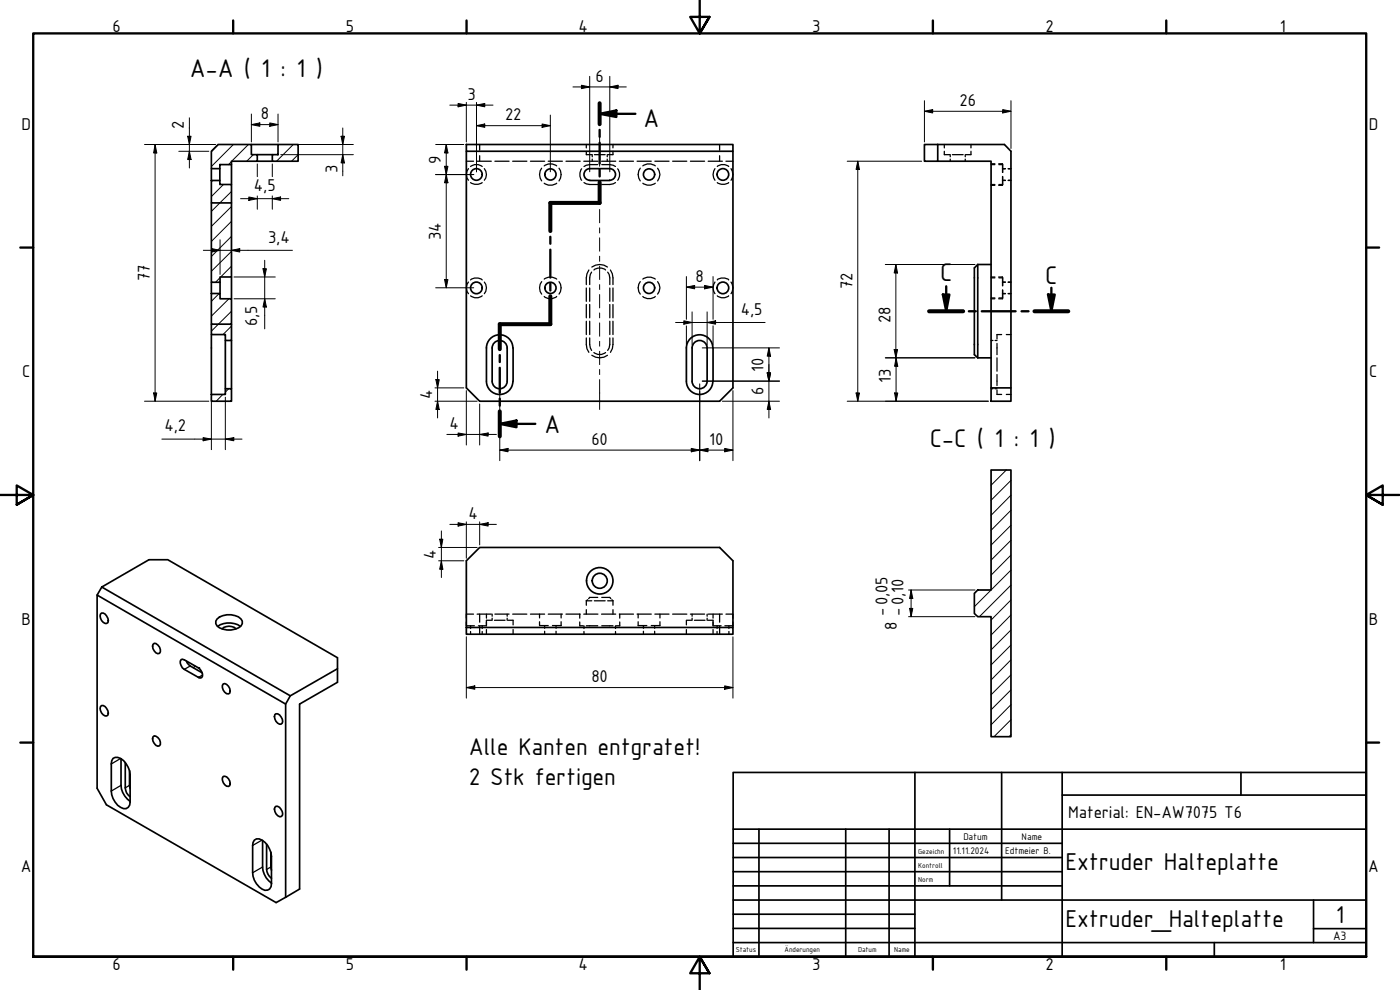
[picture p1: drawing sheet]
<svg xmlns="http://www.w3.org/2000/svg" width="420mm" height="297mm" viewBox="0 0 420 297" stroke-linecap="round" stroke-linejoin="round" font-family="sans-serif">
<!-- layer: Schraffur (ISO) -->
<g fill="none" stroke="#000" stroke-width=".3">
<path d="M63.8 54.2l-.4 .3M65.5 43.4l-2.1 2.1M67.1 55.4l-3.7 3.6M69.5 57.5l-6.1 5.9M69.5 48.5l-.9 .9M70 43.4l-6.6 6.6M74.5 43.4l-5 5M76 46.4l-2 2M83.5 43.4h-.1M88 43.4l-5 5M89.5 46.4l-2 2M69.5 79.9l-3.3 3.2"/>
<path d="M69.5 75.4l-6.1 6M69.5 70.9l-6.1 6M69.5 66.4l-6.1 6M69.5 62l-6.1 5.9M65.8 88.1l-2.4 2.3M66 83.3l-1.3 1.4M68.7 89.6l-5.3 5.3M69.5 97.8l-2.6 2.6M69.5 93.4l-6.1 6M66.9 118.3l-2 2.1M68.6 116.6l-1 1.1M69.5 120.3l-.1 .1"/>
<path d="M297.5 141l-.1 .1M302 141l-4.6 4.6M303.4 157.6l-6 6M303.4 153.1l-6 6M303.4 148.6l-6 6M303.4 144.1l-6 6M303.4 175.6l-9.5 9.4M303.4 171.1l-11 10.9M303.4 166.5l-6 6.1M303.4 162.1l-6 6M303.4 198l-6 6M303.4 193.5l-6 6"/>
<path d="M303.4 189l-6 6M303.4 184.5l-6 6M303.4 180l-6 6M303.4 215.9l-5.1 5.1M303.4 211.4l-6 6.1M303.4 207l-6 6M303.4 202.5l-6 6M303.4 220.5l-.6 .5"/>
</g>
<!-- layer: Verdeckt (ISO) -->
<g fill="none" stroke="#000" stroke-width=".38">
<path d="M140 48.4h2.1M140.6 50.6a2.72 2.72 0 0 0 0 3.5M141.2 50a2.75 2.75 0 0 1 3.5 0M141.2 54.8a3 3 0 0 0 3.5 0M143.2 48.4h4.2M144 43.4v1.7M144 46.7v1.7M145.4 50.6a2.72 2.72 0 0 1 0 3.5M148.5 48.4h4.3M153.9 48.4h4.2M159.2 48.4h4.2M162.6 50.5a3.2 3.2 0 0 0 0 3.8"/>
<path d="M163.3 55a3.1 3.1 0 0 0 3.8 0M163.3 49.8a3.1 3.1 0 0 1 3.8 0M164.5 48.4h4.3M167.8 50.5a3.2 3.2 0 0 1 0 3.8M169.9 48.4h4.2M174.6 50.7a2.94 2.94 0 0 0 0 3.4M175.2 48.4h4.3M175.3 54.8l1.7 .6h2.4M176 43.4v1M176 45.4v1h1.6M177.7 46.4v.6M177.7 47.7v.7"/>
<path d="M178.4 46.4h3.2M179.4 49.4h-2.4l-1.7 .6M180.5 48.4h4.3M180.6 49.4h2.4l1.7 .6M182.2 46.4v.6M182.2 47.7v.7M184 43.4v1M184 45.4v1h-1.6M184.7 54.8l-1.7 .6h-2.4M185.4 50.7a2.68 2.68 0 0 1 0 3.4M185.9 48.4h4.2M191.2 48.4h4.3"/>
<path d="M192.2 50.5a3.2 3.2 0 0 0 0 3.8M192.9 55a3.1 3.1 0 0 0 3.8 0M192.9 49.8a3.1 3.1 0 0 1 3.8 0M196.5 48.4h4.3M197.4 50.5a2.95 2.95 0 0 1 0 3.8M201.9 48.4h4.2M207.2 48.4h4.3M212.5 48.4h4.3M214.6 50.6a2.95 2.95 0 0 0 0 3.5M215.3 50a2.68 2.68 0 0 1 3.4 0M215.3 54.8a2.94 2.94 0 0 0 3.4 0M216 43.4v1.7"/>
<path d="M216 46.7v1.7M217.9 48.4h2.1M219.4 50.6a2.95 2.95 0 0 1 0 3.5M283.4 45.4v1h1.7M283.4 43.4v1M285.2 46.4v.6M285.2 47.7v.7M285.8 46.4h3.3M289.7 46.4v.6M289.7 47.7v.7M291.4 45.4v1h-1.6M291.4 43.4v1"/>
<path d="M297.4 49.4h1.2M297.4 55.4h1.2M297.4 55.6h1.2M297.4 49.1h1.2M299.7 49.1h1.2v2.6M299.8 49.4h1.1v2.3M300.9 53v2.6h-1.2M300.9 50.7h.8M300.9 54.1h.8M300.9 52.9v2.5h-1.1M300.9 50.6h.9M300.9 54.2h.9"/>
<path d="M302.6 50.6h.8M302.6 54.2h.8M302.6 50.7h.8M302.6 54.1h.8M140.6 84.6a2.72 2.72 0 0 0 0 3.5M141.2 84a2.75 2.75 0 0 1 3.5 0M141.2 88.8a2.75 2.75 0 0 0 3.5 0M145.4 84.6a2.72 2.72 0 0 1 0 3.5M162.6 84.5a3.1 3.1 0 0 0 0 3.8M163.3 88.9a2.86 2.86 0 0 0 3.8 0M163.3 83.7a3.1 3.1 0 0 1 3.8 0M167.8 84.5a3.1 3.1 0 0 1 0 3.8"/>
<path d="M176 86.4v4M176 91.4v4M176 96.4v4M176.7 81l-.6 1.2-.1 3.2M177 86.4v4M177 91.4v4M177 96.4v4M177.5 81.6l-.5 1.8v2M177.6 80.1a4 4 0 0 1 4.7 0M178.2 81a2.75 2.75 0 0 1 3.5 0M182.4 81.6l.4 .7 .2 1.1v2M183 86.4v4"/>
<path d="M183 91.4v4M183 96.4v4M183.2 81l.6 1.2 .2 3.2M184 86.4v4M184 91.4v4M184 96.4v4M192.2 84.5a3.1 3.1 0 0 0 0 3.8M192.9 88.9a2.9 2.9 0 0 0 3.8 0M192.9 83.7a3.1 3.1 0 0 1 3.8 0M197.4 84.5a2.86 2.86 0 0 1 0 3.8M214.6 84.6a2.95 2.95 0 0 0 0 3.5M215.3 84a2.68 2.68 0 0 1 3.4 0"/>
<path d="M215.3 88.8a2.68 2.68 0 0 0 3.4 0M219.4 84.6a2.95 2.95 0 0 1 0 3.5M297.4 89.6h1.2M297.4 83.1h1.2M297.4 89.4h1.2M297.4 83.4h1.2M299.7 83.1h1.2v2.6M299.8 83.4h1.1v2.4M300.9 87v2.6h-1.2M300.9 84.7h.8M300.9 88.1h.8M300.9 87v2.4h-1.1"/>
<path d="M300.9 84.6h.9M300.9 88.1h.9M302.6 84.6h.8M302.6 88.1h.8M302.6 84.7h.8M176 101.4l.1 3.2 .6 1.1M177 101.4v2l.5 1.7M177.6 106.6a4 4 0 0 0 4.7 0M178.2 105.8a2.75 2.75 0 0 0 3.5 0M183 101.4v2l-.2 1-.4 .7M184 101.4l-.2 3.2-.6 1.1M297.4 102.2h.6"/>
<path d="M297.4 116.6h.6M298.6 102.2h.6M298.6 116.6h.6M299.2 103v3.4M299.2 107.4v4M299.2 112.4v3.3M299.2 117v1.3h1.4M300.6 100.4h-1.4v1.3M302 118.3h1.4M302 100.4h1.4M176.3 179.9l-.3 .4M179.4 179.2h-2.4l-.3 .4"/>
<path d="M180.6 179.2h2.4l.3 .4M183.6 179.9l.4 .4M140 186.6v1.2h2.4M141.2 187.8v.8M141.2 189.5v.8M142.1 184.3h-2.1v1.2M143.2 184.3h4.2M144 184.3v2.4M144 187.9v2.4M144.7 187.8v.8M144.7 189.5v.8M146 184.3v1.2"/>
<path d="M146 188.9v1.4M147.6 186.1h-1.6v1.7h-2.4M147.7 184.3v.6M147.7 185.5v.6M148.4 186.1h3.2M148.5 184.3h4.3M152.2 184.3v.6M152.2 185.5v.6M152.4 186.1h1.6v1.4M153.9 184.3h4.2M154 188.9v1.4M159.2 184.3h4.2"/>
<path d="M161.9 186.5v1.2h2.6M161.9 184.3v1.1M163.4 187.7v.8M163.4 189.4v.9M164.5 184.3h4.3M166.9 187.7v.8M166.9 189.4v.9M168.4 186.5v1.2h-2.6M168.4 184.3v1.1M169.9 184.3h4.2M174 186.6v1.2h1M174 184.3v1.2"/>
<path d="M175.2 184.3h4.3M175.3 187.8v.8M175.3 189.5v.8M176 180.3v1.3M176 182.9v1.4M176 187.8h3.4M176 180.3h1.6M178.4 180.3h3.2M180.5 184.3h4.3M180.6 187.8h3.4M182.4 180.3h1.6M184 180.3v1.3"/>
<path d="M184 182.9v1.4M184.7 187.8v.8M184.7 189.5v.8M185.9 184.3h4.2M186 186.6v1.2h-1M186 184.3v1.2M191.2 184.3h4.3M191.5 186.5v1.2h2.6M191.5 184.3v1.1M193.1 187.7v.8M193.1 189.4v.9M196.5 187.7v.8"/>
<path d="M196.5 189.4v.9M196.5 184.3h4.3M198.1 186.5v1.2h-2.6M198.1 184.3v1.1M201.9 184.3h4.2M206 188.9v1.4M207.2 184.3h4.3M207.6 186.1h-1.6v1.4M207.7 184.3v.6M207.7 185.5v.6M208.4 186.1h3.2M212.2 184.3v.6"/>
<path d="M212.2 185.5v.6M212.4 186.1h1.6v1.7h2.4M212.5 184.3h4.3M214 184.3v1.2M214 188.9v1.4M215.2 187.8v.8M215.2 189.5v.8M216 184.3v2.4M216 187.9v2.4M217.9 184.3h2.1v1.2M218.8 187.8v.8M218.8 189.5v.8"/>
<path d="M220 186.6v1.2h-2.4"/>
</g>
<g fill="#000">
<circle cx="183" cy="49.4" r=".19"/>
<circle cx="183" cy="55.4" r=".19"/>
</g>
<!-- layer: Sichtbar (ISO) -->
<g fill="none" stroke="#000" stroke-width=".51">
<path d="M63.4 45.4l2.1-2h9.9v3h1.8v2h-7.7v1h-3.5v1.2h-2.6zM63.4 54.2h2.6v1.2h3.5v5.5h-6.1zM63.4 50.6v3.6M66 50.6v3.6M69.5 49.4v6M75.4 43.4h8M77.2 46.4h4.5M77.2 48.4h4.5M83.4 43.4h6.1v5h-7.8v-2h1.7zM140 43.4h80v2h-80zM140 45.4v71l4 4h72l4-4v-71M177 54.2h6"/>
<path d="M183 54.1h.1M183 50.6h.1M183 50.6a1.75 1.75 0 0 1 1.7 1.7 1.75 1.75 0 0 1-1.7 1.8M183 50.6h-6a1.75 1.75 0 0 0-1.7 1.7 1.75 1.75 0 0 0 1.7 1.8M277.4 43.4h4v5h-4zM281.4 48.4h16v68M281.4 43.4h20l2 2v71M63.4 60.9v23.8h2.6v-1.6h3.5v-22.2M293.4 79.4l-1 1v26l1 1M293.4 79.4v28M293.4 79.4h4M63.4 97.3v3.1h4.2v1.8h1.9v-4.9"/>
<path d="M63.4 88.1h2.6v1.5h3.5v7.7h-6.1zM63.4 84.7v3.4M66 84.7v3.4M69.5 83.1v6.5M63.4 118.3h4.2v-1.7h1.9v3.8h-6.1zM63.4 100.4v17.9M67.6 102.2v14.4M69.5 102.2v14.4M146 104.4a4 4 0 0 1 4-4 4 4 0 0 1 3.9 4M146 114.4a4 4 0 0 0 4 3.9 4 4 0 0 0 3.9-3.9M146 104.4v9.9M147.7 104.4a2.25 2.25 0 0 1 2.3-2.2 2.25 2.25 0 0 1 2.2 2.2"/>
<path d="M147.7 104.4v9.9M147.7 114.4a2.25 2.25 0 0 0 2.3 2.2 2.25 2.25 0 0 0 2.2-2.2M152.2 104.4v9.9M154 104.4v9.9M206 104.4a4 4 0 0 1 4-4 4 4 0 0 1 3.9 4M206 114.4a4 4 0 0 0 4 3.9 4 4 0 0 0 3.9-3.9M206 104.4v9.9M207.7 104.4a2.25 2.25 0 0 1 2.3-2.2 2.25 2.25 0 0 1 2.2 2.2M207.7 104.4v9.9M207.7 114.4a2.25 2.25 0 0 0 2.3 2.2 2.25 2.25 0 0 0 2.2-2.2M212.2 104.4v9.9M214 104.4v9.9"/>
<path d="M293.4 107.4h4M297.4 116.4h6v4h-6zM297.4 141h6v80h-6v-36h-4l-1-.9v-6.1l1-1h4zM29.1 178.5v58l2.8 5 51 29.3 2.8-1.6M30.5 176.1l14.2-8.2h5.7l50.9 29.4v7.4l-11.4 6.6v55.4l-4.2 2.5M30.5 176.1l56.6 32.7-1.4 2.5-56.6-32.8zM30.2 184.3l.3-.4a2.28 2.28 0 0 1 1.9 2.9l-.4 .3a2.18 2.18 0 0 1-1.8-2.8zM45.9 193.3l.4-.3a2.08 2.08 0 0 1 1.6 3 1.62 1.62 0 0 1-2-1.4zM54.4 197.9l.3-.1 .6 .2 4.3 2.4a2.4 2.4 0 0 1 .9 2.9l-.4 .1-.5-.2-4.3-2.4a2.4 2.4 0 0 1-.9-2.9zM55.9 198.4l.3 .5 .9 .9 3.5 2.1M65.2 185.7a5.6 5.6 0 0 1 7.1 0 1.65 1.65 0 0 1-.7 2.7 6 6 0 0 1-6.4-.6l-.4-.7v-.7zM65.3 187.9a6 6 0 0 1 6.8 0"/>
<path d="M66.7 188.7a2.99 2.99 0 0 1 4.1 0M140 188.3v2h80v-2h-80v-20l4-4h72l4 4v20M30.2 212l.3-.3a2.28 2.28 0 0 1 1.9 2.9l-.4 .2a2.18 2.18 0 0 1-1.8-2.8zM67 205.2a1.84 1.84 0 0 1 2.1 2.2l-.1 .5-.4 .3a2.08 2.08 0 0 1-1.6-3zM82.5 214.4l.3-.2a2.26 2.26 0 0 1 1.9 2.8l-.4 .3a2.2 2.2 0 0 1-1.8-2.9zM85.7 211.3v57.9M101.3 200.6l-14.2 8.2M33.9 227.6a2.47 2.47 0 0 1 3.2 .6 6.8 6.8 0 0 1 2 4.3v8.2a1.74 1.74 0 0 1-.9 1.7 1.74 1.74 0 0 1-2-.2 6.2 6.2 0 0 1-2.8-4.9v-8.1l.1-.9zM36.3 227.6v8a6.2 6.2 0 0 0 2.8 4.9M37.6 228.8v7.6a3.3 3.3 0 0 0 1.5 2.7M38.9 231.3v4.3l.2 1M45.9 221.1l.4-.3a2.08 2.08 0 0 1 1.6 3 1.62 1.62 0 0 1-2-1.4z"/>
<path d="M67 233a2.04 2.04 0 0 1 2 2.7l-.4 .3a2.08 2.08 0 0 1-1.6-3zM76.3 252.1a2.28 2.28 0 0 1 3.2 .6 6.8 6.8 0 0 1 2 4.3v8.1a1.75 1.75 0 0 1-.9 1.8 1.75 1.75 0 0 1-2-.2 6.2 6.2 0 0 1-2.8-4.8v-8.2zM78.8 252.1v8a6.3 6.3 0 0 0 2.7 4.9M80 253.3v7.5a3.5 3.5 0 0 0 1.5 2.7M81.3 255.7v4.4l.2 1M82.8 241.9a2.26 2.26 0 0 1 1.9 2.8l-.4 .3a2.01 2.01 0 0 1-1.5-3.1z"/>
<circle cx="143" cy="52.3" r="1.75"/>
<circle cx="165.2" cy="52.3" r="1.68"/>
<circle cx="194.8" cy="52.3" r="1.68"/>
<circle cx="216.9" cy="52.3" r="1.75"/>
<circle cx="143" cy="86.4" r="1.75"/>
<circle cx="165.2" cy="86.4" r="1.68"/>
<circle cx="194.8" cy="86.4" r="1.68"/>
<circle cx="216.9" cy="86.4" r="1.75"/>
<circle cx="180" cy="174.3" r="2.25"/>
<circle cx="180" cy="174.3" r="4"/>
</g>
<!-- layer: Sichtbar schmal (ISO) -->
<path d="M57.1 199.8l-1.8 1M58.7 199.9l-.7 .4M60.8 202.6l-1.2 .6M36.2 227.6l-2.8 1.6M36.3 235.6l-2.9 1.7M38.9 235.6l-1.3 .8M78.6 252.1l-2.8 1.6M78.8 260.1l-3 1.8M81.3 260.1l-1.3 .7" fill="none" stroke="#000" stroke-width=".38"/>
<!-- layer: Sichtbar (ISO) -->
<g fill="#000">
<circle cx="59.6" cy="203.2" r=".25"/>
<circle cx="59.6" cy="200.4" r=".25"/>
</g>
<!-- layer: Schnittlinie (ISO) -->
<g fill="none" stroke="#000" stroke-width=".7">
<path d="M180 34.1l5-1v2zM180 31v6.3M180 39v2.1M180 34.1h10.7M180 42.8v6.3M180 50.8v2.1M180 54.7v6.2h-14.8v8.4M165.2 71v2.1M165.2 74.9v8.4M165.2 85.1v2.1M165.2 88.9v8.4h-15.2v7.5M278.8 93.4h10.3"/>
<path d="M283 88.4h1.9l-.9 5zM284 85.9v7.5M290.8 93.4h2.1M294.6 93.4h10.2M306.6 93.4h2.1M310.5 93.4h10.1M314.5 88.4h2l-1 5zM315.5 86.3v7.1M150 106.5v2.1M150 110.3v7.5M150 119.6v2.1M150 127.2l5-1v2z"/>
<path d="M150 123.4v7.5M150 127.2h10.7"/>
</g>
<path d="M180 31v6.3M180 54.7v6.2h-14.8v8.4M165.2 88.9v8.4h-15.2v7.5M278.8 93.4h10.3M310.5 93.4h10.1M150 123.4v7.5" fill="none" stroke="#000" stroke-width="1.2"/>
<g fill="#000">
<path d="M180 34.1l5-1v2z" fill-rule="evenodd"/>
<path d="M283 88.4h1.9l-.9 5z" fill-rule="evenodd"/>
<path d="M314.5 88.4h2l-1 5z" fill-rule="evenodd"/>
<path d="M150 127.2l5-1v2z" fill-rule="evenodd"/>
</g>
<!-- layer: Rahmen (ISO) -->
<g fill="none" stroke="#000" stroke-width=".7">
<path d="M70 6.1v3.9M140 6.1v3.9M210 0v10l-2.9-4.9h5.8l-2.9 4.9 2.9-4.9M280 6.1v3.9M350 6.1v3.9M6.1 74.3h3.9M410 74.3h3.9M0 148.5h10l-5-2.8v5.7l5-2.9-5 2.9M420 148.5h-10l5-2.8v5.7l-5-2.9 5 2.9M6.1 222.8h3.9M410 222.8h3.9M10 287.1v-277.1h400v277.1h-400h400"/>
<path d="M70 287.1v3.8M140 287.1v3.8M212.9 292l-2.9-4.9 2.9 4.9h-5.8l2.9-4.9v9.9M280 287.1v3.8M350 287.1v3.8"/>
</g>
<!-- layer: Titel (ISO) -->
<g fill="none" stroke="#000" stroke-width=".51">
<path d="M220 231.8h190v55.3h-190zM274.6 231.8v55.3M300.6 231.8v38.3M318.8 238.6h91.2M318.8 231.8v55.3M372.4 231.8v6.8M220 253h98.8M220 257.3h98.8M220 248.8h190M227.8 248.8v38.3M253.8 248.8v38.3M266.8 248.8v38.3"/>
<path d="M285 248.8v17M220 261.5h98.8M220 265.8h98.8M220 270.1h190M220 274.3h54.6M220 278.6h54.6M394.2 278.6h15.8M394.2 270.1v12.7M220 282.8h190M364.4 282.8v4.3"/>
</g>
<g fill="none" stroke="#000" stroke-width=".3">
<path d="M56.8 35.4v15M75.4 37.4l2.6-.5v1zM75.4 37.4h8M75.4 34.2v8.4M81 36.9l2.4 .5-2.4 .5zM83.4 34.2v8.4M102.9 38.4v14.4M135 31.5h13M137.5 31l2.5 .5-2.5 .6zM140 30.7v11.9M143 37.7l2.5-.5v1zM143 31.5l2.5-.5v1.1z"/>
<path d="M143 37.7h22.2M143 30.7v20.8M162.7 37.2l2.5 .5-2.5 .5zM165.2 34.5v17M172 26.1h16M174.5 25.6l2.5 .5-2.5 .5zM177 22.9v28.6M183 26.1l2.5-.5v1zM183 22.9v28.6M277.4 33.4l2.5-.5v1zM277.4 33.4h26M277.4 30.2v12.4"/>
<path d="M300.9 32.9l2.5 .5-2.5 .5zM303.4 30.2v14.4M43.4 43.4h21.2M46.5 43.4l.6 2.5h-1zM46.5 43.4v77M53.7 45.4h9M56.3 40.9h1l-.5 2.5zM56.8 45.4l.5 2.5h-1zM72.2 59.6h14.5M74.7 59.1l2.5 .5-2.5 .5zM77.2 49.2v3.8M77.2 58.8v4"/>
<path d="M81.7 59.6l2.5-.5v1zM81.7 49.2v3.8M81.7 58.8v4M84.3 46.4h21.7M84.3 43.4h21.7M102.4 40.9h1l-.5 2.5zM102.9 46.4l.5 2.5h-1zM130.7 43.4h8.5M130.7 52.4h11.5M133.4 49.9h1l-.5 2.5zM133.9 52.4l.5 2.4h-1zM133.9 43.4l.5 2.5h-1z"/>
<path d="M133.9 43.4v42.9M254.3 48.4h22.3M257.4 48.4l.5 2.4h-1zM257.4 48.4v72M61 75.1h26.8M63.6 74.6l2.4 .5-2.4 .5zM66 71.9v10.4M69.5 75.1l2.4-.5v1zM69.5 71.9v10.4M79.4 78.1v20.6M265.7 79.4h26.9M268.9 79.4l.5 2.5h-1z"/>
<path d="M268.9 79.4v28M70.2 89.6h12.4M70.2 83.1h12.4M78.9 80.6h1l-.5 2.5zM79.4 89.6l.5 2.5h-1zM130.7 86.3h11.5M133.4 83.9h1l-.5 2.4zM202.8 96.8h26.8M205.2 96.3l2.5 .5-2.5 .5zM206 86.2l2.5-.6v1.1zM206 86.2h8M206 83v12.8"/>
<path d="M206 97.8v5.8M207.7 93.6v10M211.5 85.6l2.5 .6-2.5 .5zM212.2 96.8l2.6-.5v1zM212.2 93.6v10M214 83v12.8M214 97.8v5.8M46.1 117.9h1l-.6 2.5zM63.4 119.2v15.7M67.6 119.2v15.7M130.6 116.4h8.6M130.8 113.9h1l-.5 2.5z"/>
<path d="M131.3 111.4v14M140 117.2v16.3M150 117.5v20.7M210 115.2v23M210.8 114.3h23.1M210.8 104.4h23.1M220 117.2v21M230.3 111.9h1l-.5 2.4zM230.8 104.4l.5 2.5h-1zM230.8 104.4v21M256.9 117.9h1l-.5 2.5zM265.7 107.4h26.9"/>
<path d="M268.4 104.9h1l-.5 2.5zM268.5 117.9h.9l-.5 2.5zM268.9 107.4l.5 2.5h-.9zM268.9 107.4v13M43.4 120.4h19.3M48.6 131.7h24M61 131.3l2.4 .4-2.4 .6zM67.6 131.7l2.6-.4v1zM130.6 120.4h12.6M131.3 120.4l.5 2.5h-1zM134.1 130.4h14.9M137.5 129.9l2.5 .5-2.5 .5z"/>
<path d="M144 130.4l2.5-.5v1zM144 121.2v12.3M150 135.1l2.5-.6v1.1zM150 135.1h70M207.5 134.5l2.5 .6-2.5 .5zM210 135.1l2.5-.6v1.1zM216.8 120.4h17.1M217.5 134.5l2.5 .6-2.5 .5zM230.8 120.4l.5 2.5h-1zM254.3 120.4h42.3M132.5 159.3v14M135 157.3h14"/>
<path d="M137.5 156.8l2.5 .5-2.5 .5zM140 156.6v10.9M144 157.3l2.5-.5v1zM144 156.6v6.9M131.6 168.3h7.6M131.6 164.3h11.6M132 161.8h.9l-.4 2.5zM132.5 168.3l.4 2.5h-.9zM272.7 177h19.9M273.4 177l.5 2.6h-.9zM273.4 177v8M140 191.1v18.4"/>
<path d="M220 191.1v18.4M272.7 185h19.9M273 182.5h.9l-.5 2.5zM140 206.3l2.5-.5v1zM140 206.3h80M217.5 205.8l2.5 .5-2.5 .5z"/>
</g>
<g fill="#000">
<path d="M75.4 37.4l2.6-.5v1z" fill-rule="evenodd"/>
<path d="M81 36.9l2.4 .5-2.4 .5z" fill-rule="evenodd"/>
<path d="M137.5 31l2.5 .5-2.5 .6z" fill-rule="evenodd"/>
<path d="M143 37.7l2.5-.5v1z" fill-rule="evenodd"/>
<path d="M143 31.5l2.5-.5v1.1z" fill-rule="evenodd"/>
<path d="M162.7 37.2l2.5 .5-2.5 .5z" fill-rule="evenodd"/>
<path d="M174.5 25.6l2.5 .5-2.5 .5z" fill-rule="evenodd"/>
<path d="M183 26.1l2.5-.5v1z" fill-rule="evenodd"/>
<path d="M277.4 33.4l2.5-.5v1z" fill-rule="evenodd"/>
<path d="M300.9 32.9l2.5 .5-2.5 .5z" fill-rule="evenodd"/>
<path d="M46.5 43.4l.6 2.5h-1z" fill-rule="evenodd"/>
<path d="M56.3 40.9h1l-.5 2.5z" fill-rule="evenodd"/>
<path d="M56.8 45.4l.5 2.5h-1z" fill-rule="evenodd"/>
<path d="M81.7 59.6l2.5-.5v1z" fill-rule="evenodd"/>
<path d="M102.4 40.9h1l-.5 2.5z" fill-rule="evenodd"/>
<path d="M102.9 46.4l.5 2.5h-1z" fill-rule="evenodd"/>
<path d="M133.4 49.9h1l-.5 2.5z" fill-rule="evenodd"/>
<path d="M133.9 52.4l.5 2.4h-1z" fill-rule="evenodd"/>
<path d="M133.9 43.4l.5 2.5h-1z" fill-rule="evenodd"/>
<path d="M257.4 48.4l.5 2.4h-1z" fill-rule="evenodd"/>
<path d="M63.6 74.6l2.4 .5-2.4 .5z" fill-rule="evenodd"/>
<path d="M69.5 75.1l2.4-.5v1z" fill-rule="evenodd"/>
<path d="M74.7 59.1l2.5 .5-2.5 .5z" fill-rule="evenodd"/>
<path d="M78.9 80.6h1l-.5 2.5z" fill-rule="evenodd"/>
<path d="M79.4 89.6l.5 2.5h-1z" fill-rule="evenodd"/>
<path d="M133.4 83.9h1l-.5 2.4z" fill-rule="evenodd"/>
<path d="M205.2 96.3l2.5 .5-2.5 .5z" fill-rule="evenodd"/>
<path d="M206 86.2l2.5-.6v1.1z" fill-rule="evenodd"/>
<path d="M211.5 85.6l2.5 .6-2.5 .5z" fill-rule="evenodd"/>
<path d="M212.2 96.8l2.6-.5v1z" fill-rule="evenodd"/>
<path d="M268.9 79.4l.5 2.5h-1z" fill-rule="evenodd"/>
<path d="M46.1 117.9h1l-.6 2.5z" fill-rule="evenodd"/>
<path d="M130.8 113.9h1l-.5 2.5z" fill-rule="evenodd"/>
<path d="M230.3 111.9h1l-.5 2.4z" fill-rule="evenodd"/>
<path d="M230.3 111.9h1l-.5 2.4z" fill-rule="evenodd"/>
<path d="M230.8 104.4l.5 2.5h-1z" fill-rule="evenodd"/>
<path d="M256.9 117.9h1l-.5 2.5z" fill-rule="evenodd"/>
<path d="M268.4 104.9h1l-.5 2.5z" fill-rule="evenodd"/>
<path d="M268.5 117.9h.9l-.5 2.5z" fill-rule="evenodd"/>
<path d="M268.9 107.4l.5 2.5h-.9z" fill-rule="evenodd"/>
<path d="M61 131.3l2.4 .4-2.4 .6z" fill-rule="evenodd"/>
<path d="M67.6 131.7l2.6-.4v1z" fill-rule="evenodd"/>
<path d="M131.3 120.4l.5 2.5h-1z" fill-rule="evenodd"/>
<path d="M137.5 129.9l2.5 .5-2.5 .5z" fill-rule="evenodd"/>
<path d="M144 130.4l2.5-.5v1z" fill-rule="evenodd"/>
<path d="M150 135.1l2.5-.6v1.1z" fill-rule="evenodd"/>
<path d="M207.5 134.5l2.5 .6-2.5 .5z" fill-rule="evenodd"/>
<path d="M210 135.1l2.5-.6v1.1z" fill-rule="evenodd"/>
<path d="M217.5 134.5l2.5 .6-2.5 .5z" fill-rule="evenodd"/>
<path d="M230.8 120.4l.5 2.5h-1z" fill-rule="evenodd"/>
<path d="M137.5 156.8l2.5 .5-2.5 .5z" fill-rule="evenodd"/>
<path d="M144 157.3l2.5-.5v1z" fill-rule="evenodd"/>
<path d="M132 161.8h.9l-.4 2.5z" fill-rule="evenodd"/>
<path d="M132.5 168.3l.4 2.5h-.9z" fill-rule="evenodd"/>
<path d="M273.4 177l.5 2.6h-.9z" fill-rule="evenodd"/>
<path d="M273 182.5h.9l-.5 2.5z" fill-rule="evenodd"/>
<path d="M140 206.3l2.5-.5v1z" fill-rule="evenodd"/>
<path d="M217.5 205.8l2.5 .5-2.5 .5z" fill-rule="evenodd"/>
</g>
<!-- layer: Mittellinie (ISO) -->
<g fill="none" stroke="#000" stroke-width=".3">
<path d="M180 40.9v9M180 51.4v1.5M180 54.4v4M180 59.9v1.5M180 62.9v4M180 68.4v1.5M180 71.4v4M180 76.9v1.5M180 79.9v4M180 85.4v1.5M180 88.4v4M180 93.9v1.5"/>
<path d="M180 96.9v4M180 102.4v1.5M180 105.4v4M180 110.9v1.5M180 113.9v9"/>
</g>
<g font-size="8.3">
<text x="57" y="23">A-A ( 1 : 1 )</text>
<text x="193.2" y="38.1">A</text>
<text x="282.1" y="84.4">C</text>
<text x="313.7" y="85.1">C</text>
<text x="163.4" y="129.8">A</text>
<text x="279" y="134">C-C ( 1 : 1 )</text>
</g>
<g font-size="7.9">
<text x="319.8" y="261.2">Extruder Halteplatte</text>
<text x="319.8" y="278.2">Extruder_Halteplatte</text>
<text x="400.9" y="276.8">1</text>
</g>
<g font-size="7.8">
<text x="140.7" y="226.6">Alle Kanten entgratet!</text>
<text x="140.7" y="235.4">2 Stk fertigen</text>
</g>
<g font-size="5.5">
<text x="33.8" y="9.6">6</text>
<text x="103.8" y="9.6">5</text>
<text x="173.6" y="9.6">4</text>
<text x="243.8" y="9.6">3</text>
<text x="313.8" y="9.6">2</text>
<text x="384.1" y="9.6">1</text>
<text x="140.3" y="30">3</text>
<text x="178.8" y="24.5">6</text>
<text x="78.2" y="35.8">8</text>
<text x="288" y="31.8">26</text>
<text x="6.5" y="38.9">D</text>
<text x="55.2" y="38.6" transform="rotate(-90 55.2 38.6)">2</text>
<text x="151.6" y="36.1">22</text>
<text x="410.8" y="38.9">D</text>
<text x="101.3" y="51.9" transform="rotate(-90 101.3 51.9)">3</text>
<text x="132.3" y="49.1" transform="rotate(-90 132.3 49.1)">9</text>
<text x="76.2" y="57.3">4,5</text>
<text x="132.3" y="72" transform="rotate(-90 132.3 72)">34</text>
<text x="80.5" y="72.8">3,4</text>
<text x="45" y="84.3" transform="rotate(-90 45 84.3)">77</text>
<text x="208.7" y="84.6">8</text>
<text x="255.8" y="86.9" transform="rotate(-90 255.8 86.9)">72</text>
<text x="222.4" y="94.5">4,5</text>
<text x="77.2" y="97.9" transform="rotate(-90 77.2 97.9)">6,5</text>
<text x="267.3" y="96.9" transform="rotate(-90 267.3 96.9)">28</text>
<text x="6.6" y="113.1">C</text>
<text x="229.2" y="111.5" transform="rotate(-90 229.2 111.5)">10</text>
<text x="410.9" y="113.1">C</text>
<text x="129.7" y="119.8" transform="rotate(-90 129.7 119.8)">4</text>
<text x="229.2" y="118.6" transform="rotate(-90 229.2 118.6)">6</text>
<text x="267.3" y="114.8" transform="rotate(-90 267.3 114.8)">13</text>
<text x="49.4" y="129.5">4,2</text>
<text x="134.9" y="128.8">4</text>
<text x="177.5" y="133.5">60</text>
<text x="212.9" y="133.5">10</text>
<text x="140.6" y="155.8">4</text>
<text x="130.8" y="167.7" transform="rotate(-90 130.8 167.7)">4</text>
<text x="266" y="184.9" transform="rotate(-90 266 184.9)">-0,05</text>
<text x="270.8" y="184.9" transform="rotate(-90 270.8 184.9)">-0,10</text>
<text x="6.5" y="187.4">B</text>
<text x="269.1" y="189.1" transform="rotate(-90 269.1 189.1)">8</text>
<text x="410.8" y="187.4">B</text>
<text x="177.5" y="204.6">80</text>
<text x="320.5" y="245.5">Material: EN-AW7075 T6</text>
<text x="6.3" y="261.7">A</text>
<text x="410.6" y="261.7">A</text>
<text x="33.8" y="290.9">6</text>
<text x="103.8" y="290.9">5</text>
<text x="173.6" y="290.9">4</text>
<text x="243.8" y="290.9">3</text>
<text x="313.8" y="290.9">2</text>
<text x="384.1" y="290.9">1</text>
</g>
<text font-size="3.9" x="400.1" y="282">A3</text>
<g font-size="3.1">
<text x="286" y="256.3">11.11.2024</text>
<text x="289.1" y="252">Datum</text>
<text x="301.6" y="256.3">Edtmeier B.</text>
<text x="306.6" y="252">Name</text>
</g>
<g font-size="2.3">
<text x="275.6" y="256.3">Gezeichn</text>
<text x="275.6" y="260.5">Kontroll</text>
<text x="275.6" y="264.8">Norm</text>
<text x="220.9" y="285.7">Status</text>
<text x="235.5" y="285.7">Änderungen</text>
<text x="257.6" y="285.7">Datum</text>
<text x="268.4" y="285.7">Name</text>
</g>
</svg>
